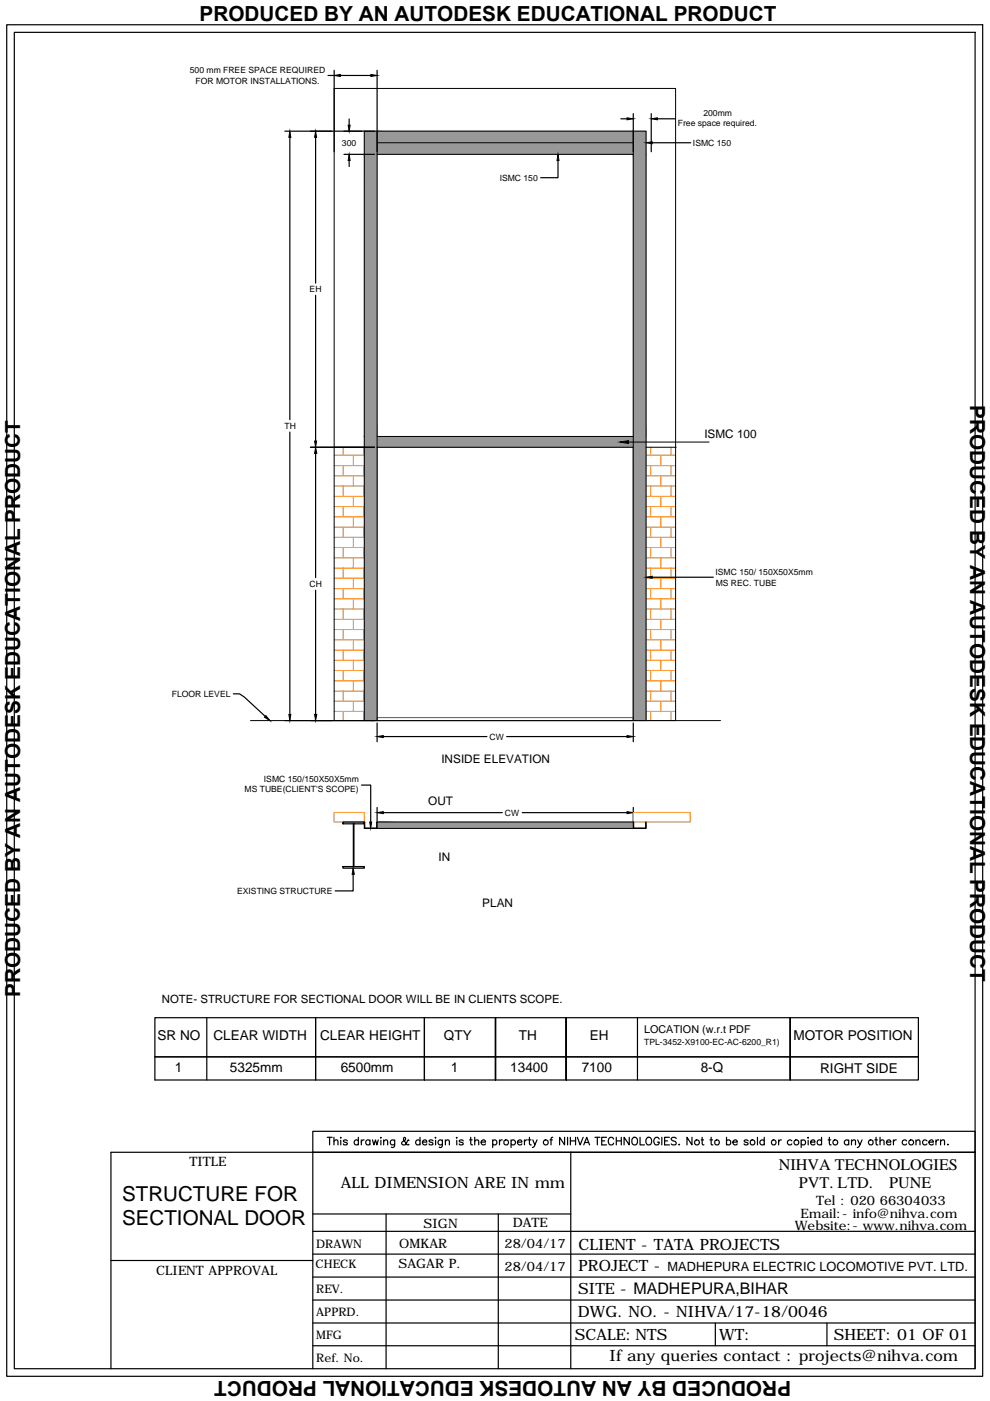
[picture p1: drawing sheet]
<svg xmlns="http://www.w3.org/2000/svg" width="210mm" height="297mm" viewBox="0 0 210 297" stroke-linecap="round" stroke-linejoin="round" font-family="sans-serif">
<!-- layer: at_Rect -->
<path d="M80 152.8v-58h54.3v58" fill="none" stroke="#000" stroke-width=".21"/>
<!-- layer: 0 -->
<path d="M80 152.8h54.3" fill="none" stroke="#a6a6a6" stroke-width=".21"/>
<g fill="none" stroke="#000" stroke-width=".25">
<path d="M1.4 5.2h207v286.6h-207zM3 6.9h203.7v283.3h-203.7zM69.5 16h1.4M70.9 14.9v17.3M72.2 16h6.4M80 14.9v17.3M60.4 27.8h19M61.5 29.1v59.9M66.9 29.1v30.9M72.9 32.7h6.5M74 25.2v1.3M74 34v1.3"/>
<path d="M118.3 34v3.7h-3.7M131.6 25.2h1.4M134.3 24.1v8.1M138.1 24.1v8.1M138.3 30.3h8.2M139.4 25.2h3.8M66.9 62.6v30.9M61.5 91.6v59.9M65.8 94.8h13.6M66.9 96.1v26.4M66.9 125.1v26.4M138.3 122.4h12.9"/>
<path d="M49.5 147.1h1.3l1 .7 4.4 4.1M60.4 152.8h19M80 153.3v4M81.3 156.2h21.9M107.4 156.2h25.6M134.3 153.3v4M76.7 166.5h1.9v7.8M80 171.2v3.5M81.3 172.3h25.2M110.7 172.3h22.3M134.3 171.2v3.6M74.9 185.4v3.5h-3.8"/>
<path d="M32.8 215.8h161.9v13.2h-161.9zM43.8 215.8v13.2M66.9 215.8v13.2M120.1 215.8v13.2zM120.1 215.8v13.2M135.2 215.8v13.2M32.8 224.1h161.9M90 229v-13.2v13.2M105.1 229v-13.2v13.2M167.5 229v-13.2v13.2M66.3 244.3v45.9M66.3 257.4h54.7"/>
<path d="M69.4 241.1h1M69.9 241.1v1.6M70.8 242l.4-.3 .4 .1 .1 .9M70.8 241.1v1.6M72.2 241.1v.2zM72.2 241.8v.9M73.6 241.9a.51 .51 0 0 0-.8 0l.8 .5v.3h-.3h-.4l-.1-.2M76 241.9a.5 .5 0 0 0-.8-.1 .5 .5 0 0 0 0 .8 .5 .5 0 0 0 .8-.1M76 241.1v1.6M76.6 241.7v1M77.2 241.7a.5 .5 0 0 0-.6 .4M78.4 241.9a.5 .5 0 0 0-.7-.1 .5 .5 0 0 0 0 .8 .5 .5 0 0 0 .7-.1"/>
<path d="M78.4 241.7v1M79 241.7l.3 1 .3-1 .3 1 .3-1M80.8 241.1v.2zM80.8 241.8v.9M81.4 242l.3-.3 .4 .1 .1 .9M81.4 241.7v1M81.9 257.4v32.8M83.7 241.7l-.1 1.4-.3 .2-.3-.1M83.7 241.9a.52 .52 0 0 0-.8-.1 .52 .52 0 0 0 0 .8 .52 .52 0 0 0 .8-.1M86.7 241.9l-.1-.2-.4 .6a.57 .57 0 0 1-.5 .5 .57 .57 0 0 1-.5-.4v-.3l.8-.6-.1-.3h-.3a1.38 1.38 0 0 0 .7 1.5h.3l.1-.1M89.1 241.9a.52 .52 0 0 0-.8-.1 .52 .52 0 0 0 0 .8 .52 .52 0 0 0 .8-.1M89.1 241.1v1.6"/>
<path d="M89.6 242.1h.9a.47 .47 0 0 0-.5-.5 .47 .47 0 0 0-.4 .5v.2a.52 .52 0 0 0 .4 .4 .52 .52 0 0 0 .5-.2M91.8 241.9a.51 .51 0 0 0-.8 0l.8 .5-.1 .3h-.2h-.5v-.2M92.4 241.1v.2zM92.4 241.8v.9M93.8 241.7l-.1 1.4-.2 .2-.4-.1M93.8 241.9a.52 .52 0 0 0-.8-.1 .52 .52 0 0 0 0 .8 .52 .52 0 0 0 .8-.1M94.4 242l.2-.2a.38 .38 0 0 1 .7 .2v.7M94.4 241.7v1M96.8 241.1v.2zM96.8 241.8v.9M98.2 241.9a.51 .51 0 0 0-.8 0l.8 .5v.3h-.3h-.5v-.2M99.6 241.7h.5"/>
<path d="M99.8 241.1v1.3l.1 .3h.3M100.7 242l.2-.2a.38 .38 0 0 1 .6 .2v.7M100.7 241.1v1.6M102 242.1h.9a.47 .47 0 0 0-.4-.5 .47 .47 0 0 0-.5 .5v.2a.51 .51 0 0 0 .4 .4 .51 .51 0 0 0 .5-.2M104.5 241.9a.5 .5 0 0 1 .7-.1 .5 .5 0 0 1 0 .8 .5 .5 0 0 1-.7-.1M104.5 241.7v1.6M105.6 257.4v32.8M105.9 241.7v1M106.5 241.7a.5 .5 0 0 0-.6 .4M108.4 241.9a.52 .52 0 0 1 .7-.1 .52 .52 0 0 1 0 .8 .52 .52 0 0 1-.7-.1M108.4 241.7v1.6M109.7 242.1h.9a.47 .47 0 0 0-.4-.5 .47 .47 0 0 0-.5 .5v.2a.52 .52 0 0 0 .4 .4 .52 .52 0 0 0 .5-.2"/>
<path d="M111.2 241.7v1M111.8 241.7a.5 .5 0 0 0-.6 .4M112 241.7h.6M112.3 241.1v1.3v.3h.3M113 241.7l.4 1 .5-1M113.4 242.7l-.1 .4-.4 .2M116.6 241.7h.5M117.2 241.1l-.3 .1-.1 .3v1.2M119.7 241.1v1.6l-1.1-1.6v1.6M120.3 241.1v1.6M120.9 241.1v1.6M120.9 241.9h1.1"/>
<path d="M121 244.3v45.9M122 241.1v1.6M122.4 241.1l.6 1.6 .6-1.6M123.8 242.7l.6-1.6 .6 1.6M124 242.2h.8M126.1 241.1h1.1M126.6 241.1v1.6M127.6 241.9h.6M128.6 241.1h-1v1.6h1M130.1 241.5a.59 .59 0 0 0-.7-.4 .59 .59 0 0 0-.4 .7v.3a.59 .59 0 0 0 .5 .6 .59 .59 0 0 0 .6-.3M130.7 241.9h1M130.7 241.1v1.6"/>
<path d="M131.7 241.1v1.6M133.4 241.1v1.6l-1.1-1.6v1.6M134.1 241.4l.2-.2a.8 .8 0 0 1 .9 .6 .8 .8 0 0 1-.5 .9 .81 .81 0 0 1-.7-.4 .81 .81 0 0 1 .1-.9zM135.7 241.1v1.6h.9M137.2 241.2a.8 .8 0 0 1 1 .6 .8 .8 0 0 1-.5 .9 .84 .84 0 0 1-.8-.6 .84 .84 0 0 1 .3-.9zM139.8 241.5a.59 .59 0 0 0-.7-.4 .59 .59 0 0 0-.5 .7v.3a.57 .57 0 0 0 .6 .6 .57 .57 0 0 0 .6-.6h-.4M140.3 241.1v1.6M140.9 241.9h.6M141.9 241.1h-1v1.6h1M143.4 241.4a.59 .59 0 0 0-.6-.3 .59 .59 0 0 0-.5 .4l.3 .4 .6 .2 .2 .2-.2 .4h-.5l-.4-.2M143.9 242.7h.2zM146.7 241.1v1.6l-1-1.6v1.6"/>
<path d="M148.7 241.7h.5M148.9 241.1v1.3l.1 .3h.3M150.5 241.7h.6M150.8 241.1v1.6h.4M154 241.9a.5 .5 0 0 1 .8-.1 .5 .5 0 0 1 0 .8 .5 .5 0 0 1-.8-.1M154 241.1v1.6M155.4 242.1h.9a.47 .47 0 0 0-.4-.5 .47 .47 0 0 0-.5 .5v.2a.51 .51 0 0 0 .4 .4 .51 .51 0 0 0 .5-.2M158.6 241.9l-.1-.1a.54 .54 0 0 0-.7 .1l.8 .5-.1 .3h-.2h-.5v-.2M160.6 241.1v1.6M162 241.9a.52 .52 0 0 0-.7-.1 .52 .52 0 0 0 0 .8 .52 .52 0 0 0 .7-.1M162 241.1v1.6M165.1 241.7v1"/>
<path d="M165.7 241.7a.5 .5 0 0 0-.6 .4M167.9 241.9a.52 .52 0 0 0-.8-.1 .52 .52 0 0 0 0 .8 .52 .52 0 0 0 .8-.1M169.9 241.9a.52 .52 0 0 1 .7-.1 .52 .52 0 0 1 0 .8 .52 .52 0 0 1-.7-.1M169.9 241.7v1.6M171.4 241.1v.2zM171.4 241.8v.9M171.9 242.1h.9a.47 .47 0 0 0-.5-.5 .47 .47 0 0 0-.4 .5v.2a.51 .51 0 0 0 .4 .4 .51 .51 0 0 0 .5-.2M174.2 241.9a.52 .52 0 0 0-.8-.1 .52 .52 0 0 0 0 .8 .52 .52 0 0 0 .8-.1M174.2 241.1v1.6M175.6 241.7h.5M175.8 241.1v1.3l.1 .3h.3M179.9 241.9a.52 .52 0 0 0-.7-.1 .52 .52 0 0 0 0 .8 .52 .52 0 0 0 .7-.1"/>
<path d="M179.9 241.7v1M180.5 242l.5-.3 .3 .1 .1 .9M180.5 241.7v1M181.8 241.7l.5 1 .5-1M182.3 242.7l-.3 .5-.2 .1M185.5 241.7h.5M185.7 241.1v1.3l.1 .3h.3M186.6 242l.2-.2a.38 .38 0 0 1 .6 .2v.7M186.6 241.1v1.6M187.9 242.1h1a.47 .47 0 0 0-.5-.5 .47 .47 0 0 0-.5 .5v.2a.51 .51 0 0 0 .4 .4 .51 .51 0 0 0 .6-.2M189.4 241.7v1M190 241.7a.5 .5 0 0 0-.6 .4"/>
<path d="M192.2 241.9a.52 .52 0 0 0-.7-.1 .52 .52 0 0 0 0 .8 .52 .52 0 0 0 .7-.1M194.2 242l.4-.3 .4 .1 .1 .9M194.2 241.7v1M196.5 241.9a.52 .52 0 0 0-.7-.1 .52 .52 0 0 0 0 .8 .52 .52 0 0 0 .7-.1M197 242.1h.9a.47 .47 0 0 0-.5-.5 .47 .47 0 0 0-.4 .5v.2a.52 .52 0 0 0 .4 .4 .52 .52 0 0 0 .5-.2M198.4 241.7v1M199 241.7a.5 .5 0 0 0-.6 .4M199.4 242l.4-.3 .4 .1 .1 .9M199.4 241.7v1M200.9 242.7h.1zM23.5 267.3h42.8M66.3 275.6h140.4"/>
<path d="M66.3 270.8h140.4M66.3 265.9h140.4M66.3 261.1h140.4M23.5 290.2v-45.9h183.2h-140.4v-4.4h140.4v50.3M66.3 280.5h140.4M66.3 285.3h140.4M151.7 280.5v4.8M175.3 280.5v4.8"/>
<circle cx="107.3" cy="242.2" r=".53"/>
<circle cx="115.7" cy="242.2" r=".53"/>
<circle cx="147.8" cy="242.2" r=".53"/>
<circle cx="152" cy="242.2" r=".53"/>
<circle cx="159.5" cy="242.2" r=".53"/>
<circle cx="164" cy="242.2" r=".52"/>
<circle cx="168.9" cy="242.2" r=".53"/>
<circle cx="177.1" cy="242.2" r=".53"/>
<circle cx="184.6" cy="242.2" r=".53"/>
<circle cx="193.2" cy="242.2" r=".53"/>
</g>
<g fill="#000" stroke="#000" stroke-width=".21">
<path d="M70.9 16l1.3-.2v.4zM78.6 15.8l1.4 .2-1.4 .2zM61.5 27.8l.2 1.3h-.5zM66.9 27.8l.2 1.3h-.4zM73.8 26.5h.4l-.2 1.3zM74 32.7l.2 1.3h-.4zM118.3 32.7l.2 1.3h-.4zM133 25l1.3 .2-1.3 .2zM137 30.3l1.3-.2v.4zM138.1 25.2l1.3-.2v.4zM66.9 94.8l.3 1.3h-.5zM66.7 93.5h.4l-.2 1.3z"/>
<path d="M131.4 93.7l1.9-.3v.6zM137 122.4l1.3-.2v.4zM56.4 151.7l.8 1.1-1.1-.7zM61.2 151.5h.5l-.2 1.3zM66.7 151.5h.5l-.3 1.3zM80 156.2l1.3-.2v.4zM133 156l1.3 .2-1.3 .2zM78.4 174.3h.4l-.2 1.3zM80 172.3l1.3-.2v.4zM133 172.1l1.3 .2-1.3 .2zM74.9 184.1l.2 1.3h-.4z"/>
</g>
<g fill="none" stroke="#ff7f00" stroke-width=".21">
<path d="M70.9 96.5h6.3M70.9 98.7h6.3M72.8 94.8v1.7M72.8 98.7v2.2M74.9 96.5v2.2M77.1 94.8v1.7M77.1 98.7v2.2M137 96.5h6.2M137 98.7h6.2M138 94.8v1.7M138 98.7v2.2M140.1 96.5v2.2"/>
<path d="M142.3 94.8v1.7M142.3 98.7v2.2M70.9 100.9h6.3M70.9 103h6.3M70.9 105.2h6.3M70.9 107.4h6.3M70.9 109.6h6.3M70.9 111.8h6.3M70.9 113.9h6.3M70.9 116.1h6.3M70.9 118.3h6.3M72.8 103v2.2"/>
<path d="M72.8 107.4v2.2M72.8 111.8v2.1M72.8 116.1v2.2M74.9 100.9v2.1M74.9 105.2v2.2M74.9 109.6v2.2M74.9 113.9v2.2M74.9 118.3v2.1M77.1 103v2.2M77.1 107.4v2.2M77.1 111.8v2.1M77.1 116.1v2.2"/>
<path d="M137 100.9h6.2M137 103h6.2M137 105.2h6.2M137 107.4h6.2M137 109.6h6.2M137 111.8h6.2M137 113.9h6.2M137 116.1h6.2M137 118.3h6.2M138 103v2.2M138 107.4v2.2M138 111.8v2.1"/>
<path d="M138 116.1v2.2M140.1 100.9v2.1M140.1 105.2v2.2M140.1 109.6v2.2M140.1 113.9v2.2M140.1 118.3v2.1M142.3 103v2.2M142.3 107.4v2.2M142.3 111.8v2.1M142.3 116.1v2.2M70.9 120.4h6.3M70.9 122.6h6.3"/>
<path d="M70.9 124.8h6.3M70.9 127h6.3M70.9 129.1h6.3M70.9 131.3h6.3M70.9 133.5h6.3M70.9 135.6h6.3M70.9 137.8h6.3M70.9 140h6.3M72.8 120.4v2.2M72.8 124.8v2.2M72.8 129.1v2.2M72.8 133.5v2.1"/>
<path d="M72.8 137.8v2.2M74.9 122.6v2.2M74.9 127v2.1M74.9 131.3v2.2M74.9 135.6v2.2M74.9 140v2.2M77.1 120.4v2.2M77.1 124.8v2.2M77.1 129.1v2.2M77.1 133.5v2.1M77.1 137.8v2.2M137 120.4h6.2"/>
<path d="M137 122.6h6.2M137 124.8h6.2M137 127h6.2M137 129.1h6.2M137 131.3h6.2M137 133.5h6.2M137 135.6h6.2M137 137.8h6.2M137 140h6.2M138 120.4v2.2M138 124.8v2.2M138 129.1v2.2"/>
<path d="M138 133.5v2.1M138 137.8v2.2M140.1 122.6v2.2M140.1 127v2.1M140.1 131.3v2.2M140.1 135.6v2.2M140.1 140v2.2M142.3 120.4v2.2M142.3 124.8v2.2M142.3 129.1v2.2M142.3 133.5v2.1M142.3 137.8v2.2"/>
<path d="M70.9 142.2h6.3M70.9 144.4h6.3M70.9 146.5h6.3M70.9 148.7h6.3M70.9 150.8h6.3M72.8 142.2v2.2M72.8 146.5v2.2M72.8 150.8v2M74.9 144.4v2.1M74.9 148.7v2.1M77.1 142.2v2.2M77.1 146.5v2.2"/>
<path d="M77.1 150.8v2M137 142.2h6.2M137 144.4h6.2M137 146.5h6.2M137 148.7h6.2M137 150.8h6.2M138 142.2v2.2M138 146.5v2.2M138 150.8v2M140.1 144.4v2.1M140.1 148.7v2.1M142.3 142.2v2.2"/>
<path d="M142.3 146.5v2.2M142.3 150.8v2M70.8 172.3h6.4v2h-6.4zM134.3 172.3h12v2h-12z"/>
</g>
<g fill="#989898" stroke="#989898" stroke-width=".21">
<path d="M77.2 174.3l.1 .1z"/>
<path d="M79.9 174.4l.1-.1z"/>
<path d="M134.3 174.3l.1 .1z"/>
<path d="M136.9 174.4l.1-.1z"/>
<path d="M80 27.8v2.5h54.3zM80 27.8h54.3v2.5z"/>
<path d="M80 30.3v2.4h54.3zM80 30.3h54.3v2.4z"/>
<path d="M77.2 27.8v4.9h2.8zM77.2 27.8h2.8v4.9z"/>
<path d="M77.2 32.7v59.8h2.8zM77.2 32.7h2.8v59.8z"/>
<path d="M77.2 92.5v2.3h2.8zM77.2 92.5h2.8v2.3z"/>
<path d="M77.2 94.8v58h2.8zM77.2 94.8h2.8v58z"/>
<path d="M134.3 27.8v4.9h2.7zM134.3 27.8h2.7v4.9z"/>
<path d="M134.3 32.7v59.8h2.7zM134.3 32.7h2.7v59.8z"/>
<path d="M134.3 92.5v60.3h2.7zM134.3 92.5h2.7v60.3z"/>
<path d="M80 92.5v2.3h54.3zM80 92.5h54.3v2.3z"/>
<path d="M79.9 174.4l.1 1.2zM79.9 174.4l.1 1.2z"/>
<path d="M77.2 174.4l.1 1.2zM77.2 174.4l.1 1.2z"/>
<path d="M79 175.6h1zM79 175.6h1z"/>
<path d="M77.2 175.6h1.8zM77.2 175.6h1.8z"/>
<path d="M80 174.3v1.3h54.3zM80 174.3h54.3v1.3z"/>
<path d="M136.9 174.4l.1 1.2zM136.9 174.4l.1 1.2z"/>
<path d="M134.3 174.4l.1 1.2zM134.3 174.4l.1 1.2z"/>
<path d="M135.3 175.6h1.7zM135.3 175.6h1.7z"/>
<path d="M134.3 175.6h1zM134.3 175.6h1z"/>
</g>
<g fill="none" stroke="#000" stroke-width=".21">
<path d="M80 32.7h54.3v59.8h-54.3zM80 27.8v4.9M80 30.3h54.3M134.3 27.8v4.9M70.9 94.8h6.3M80 92.5v60.3M133.3 93.7h17.1M134.3 92.5v60.3M137 94.8h6.4M53.1 152.8h99.7M70.9 152.8v-134h72.3v134M77.2 152.8v-125h59.8v125"/>
<path d="M77.2 174.3l.1 1.3h2.6l.1-1.3v1.3h-2.8zM80 175.6h54.3M80 174.3h54.3M134.3 174.3l.1 1.3h2.5l.1-1.3v1.3h-2.7z"/>
</g>
<!-- layer: at_Rect -->
<path d="M80 152.1h54.3v.7h-54.3z" fill="none" stroke="#595959" stroke-width=".21"/>
<!-- layer: at_Entity -->
<path d="M70.9 152.8h72.3" fill="none" stroke="#595959" stroke-width=".21"/>
<!-- layer: TPL-A-CONTOUR1 -->
<path d="M72.7 174.3h4.5v.4h-4.5zM74.9 174.7h.1v9h-.1zM72.7 183.7h4.5v.4h-4.5z" fill="none" stroke="#000" stroke-width=".25"/>
<g font-size="4.4">
<text x="42.3" y="4.4">PRODUCED BY AN AUTODESK EDUCATIONAL PRODUCT</text>
<text x="205.7" y="85.9" transform="rotate(90 205.7 85.9)">PRODUCED BY AN AUTODESK EDUCATIONAL PRODUCT</text>
<text x="4.3" y="211.4" transform="rotate(-90 4.3 211.4)">PRODUCED BY AN AUTODESK EDUCATIONAL PRODUCT</text>
<text x="25.9" y="254.7">STRUCTURE FOR</text>
<text x="25.9" y="259.7">SECTIONAL DOOR</text>
<text x="167.7" y="292.9" transform="rotate(180 167.7 292.9)">PRODUCED BY AN AUTODESK EDUCATIONAL PRODUCT</text>
</g>
<g font-size="3.4">
<text x="165.1" y="248">NIHVA TECHNOLOGIES</text>
<text x="169.4" y="251.9">PVT. LTD.</text>
<text x="188.5" y="251.9">PUNE</text>
</g>
<g font-size="3.3">
<text x="72.3" y="251.8">ALL DIMENSION ARE IN mm</text>
<text x="122.7" y="265">CLIENT - TATA PROJECTS</text>
<text x="122.7" y="269.5">PROJECT -</text>
<text x="122.6" y="274.4">SITE - MADHEPURA,BIHAR</text>
<text x="122.5" y="279.2">DWG. NO. - NIHVA/17-18/0046</text>
<text x="121.9" y="284.1">SCALE: NTS</text>
<text x="152.5" y="284.1">WT:</text>
<text x="176.8" y="284.1">SHEET: 01 OF 01</text>
<text x="129.2" y="288.6">If any queries contact : projects@nihva.com</text>
</g>
<g font-size="2.9">
<text x="33.4" y="220.6">SR NO</text>
<text x="45.2" y="220.6">CLEAR WIDTH</text>
<text x="67.9" y="220.6">CLEAR HEIGHT</text>
<text x="94.1" y="220.6">QTY</text>
<text x="110" y="220.6">TH</text>
<text x="125" y="220.6">EH</text>
<text x="168.2" y="220.6">MOTOR POSITION</text>
<text x="37.1" y="227.3">1</text>
<text x="48.8" y="227.3">5325mm</text>
<text x="72.2" y="227.3">6500mm</text>
<text x="95.6" y="227.3">1</text>
<text x="108.2" y="227.3">13400</text>
<text x="123.3" y="227.3">7100</text>
<text x="148.6" y="227.3">8-Q</text>
<text x="173.9" y="227.5">RIGHT SIDE</text>
</g>
<g font-size="2.8">
<text x="40.2" y="247.3">TITLE</text>
<text x="173" y="255.4">Tel : 020 66304033</text>
<text x="89.8" y="260.3">SIGN</text>
<text x="108.7" y="260.1">DATE</text>
<text x="168.5" y="260.9">Website:- www.nihva.com</text>
<text x="169.7" y="258.1">Email:- info@nihva.com</text>
<text x="84.5" y="268.9">SAGAR P.</text>
<text x="84.7" y="264.6">OMKAR</text>
<text x="107" y="264.6">28/04/17</text>
<text x="107" y="269.5">28/04/17</text>
<text x="33.1" y="270.4">CLIENT APPROVAL</text>
</g>
<text font-size="2.7" x="141.5" y="269.5">MADHEPURA ELECTRIC LOCOMOTIVE PVT. LTD.</text>
<g font-size="2.5">
<text x="149.3" y="92.8">ISMC 100</text>
<text x="93.6" y="161.7">INSIDE ELEVATION</text>
<text x="90.8" y="170.7">OUT</text>
<text x="93" y="182.5">IN</text>
<text x="102.3" y="192.3">PLAN</text>
<text x="66.9" y="268.8">CHECK</text>
<text x="67" y="264.5">DRAWN</text>
<text x="67" y="274.2">REV.</text>
<text x="67" y="279.1">APPRD.</text>
<text x="67" y="283.9">MFG</text>
<text x="67" y="288.8">Ref. No.</text>
</g>
<text font-size="2.4" x="34.3" y="212.6">NOTE- STRUCTURE FOR SECTIONAL DOOR WILL BE IN CLIENTS SCOPE.</text>
<text font-size="2.3" x="136.6" y="219.1">LOCATION (w.r.t PDF</text>
<g font-size="1.8">
<text x="40.2" y="15.5">500 mm FREE SPACE REQUIRED</text>
<text x="41.5" y="17.7">FOR MOTOR INSTALLATIONS.</text>
<text x="143.7" y="26.8">Free space required.</text>
<text x="149.1" y="24.6">200mm</text>
<text x="72.5" y="30.9">300</text>
<text x="146.9" y="30.9">ISMC 150</text>
<text x="105.9" y="38.4">ISMC 150</text>
<text x="65.6" y="62">EH</text>
<text x="60.3" y="90.9">TH</text>
<text x="65.6" y="124.4">CH</text>
<text x="151.7" y="122">ISMC 150/ 150X50X5mm</text>
<text x="151.8" y="124.2">MS REC. TUBE</text>
<text x="36.4" y="147.8">FLOOR LEVEL</text>
<text x="103.8" y="156.8">CW</text>
<text x="56" y="165.8">ISMC 150/150X50X5mm</text>
<text x="51.8" y="168">MS TUBE(CLIENT'S SCOPE)</text>
<text x="107" y="172.9">CW</text>
<text x="50.3" y="189.5">EXISTING STRUCTURE</text>
<text x="136.6" y="221.6">TPL-3452-X9100-EC-AC-6200_R1)</text>
</g>
</svg>
